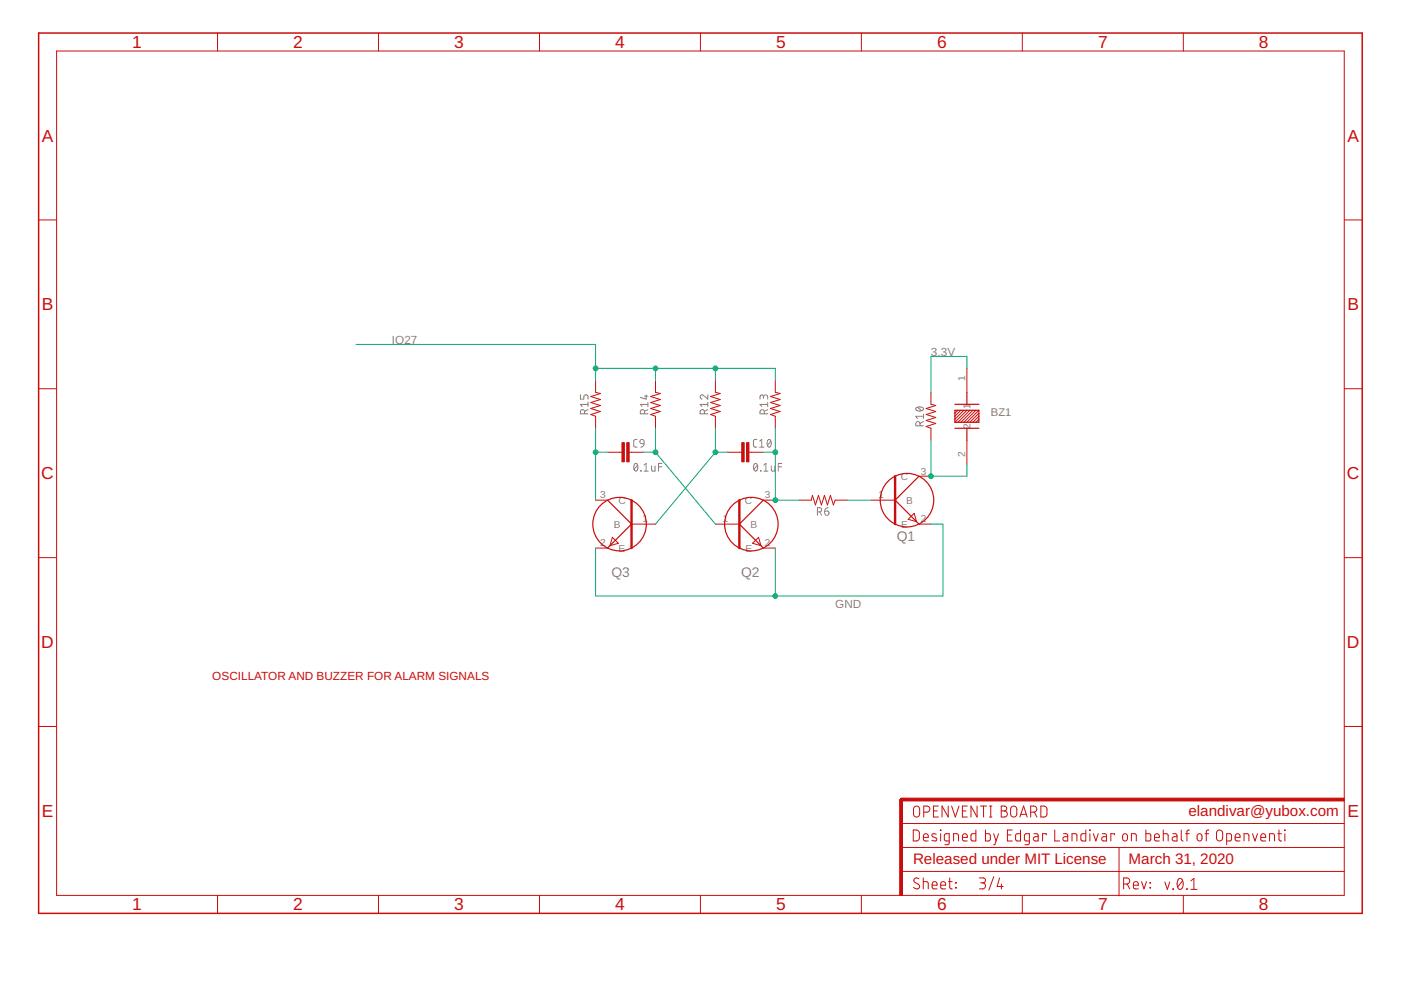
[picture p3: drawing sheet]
<svg xmlns="http://www.w3.org/2000/svg" width="297mm" height="210mm" viewBox="0 0 297 210" stroke-linecap="round" stroke-linejoin="round" font-family="sans-serif">
<g fill="none" stroke="#808080" stroke-width=".21">
<path d="M123.1 83.7v.9h.7v-.5a.45 .45 0 0 1 .4-.4 .45 .45 0 0 1 .5 .4v.5M124 87.7v-.4a.44 .44 0 0 0-.5-.5 .44 .44 0 0 0-.4 .5v.4h1.6M124.7 85.7h-1.6l.3 .5M124.7 86.8l-.7 .4M124.7 85.3v.9M134.6 98.4l.2-.1a.97 .97 0 0 1 0 1.6 1.03 1.03 0 0 1-.2-1.5zM135.1 93.2h-.5l-.2 .3v1.1l.2 .2h.5M135.2 98.6l-.7 .9M135.8 93.3l.3-.1 .3 .1 .2 .8-.8-.1-.1-.4zM135.8 99.8l.2 .1zM136.5 99.9h1M136.5 98.6l.5-.3v1.6"/>
<path d="M136.6 94.1l-.2 .4-.6 .3M136.7 87.7v-.4a.44 .44 0 0 0-.5-.5 .44 .44 0 0 0-.4 .5v.4h1.6M136.7 84h.7M137 83.7v.9l-1.2-.3M137.4 85.7h-1.6l.3 .5M137.4 86.8l-.7 .4M137.4 85.3v.9M138.2 98.8v.9l.2 .2h.5v-1.1M139.6 99h.7M140.3 98.3h-.7v1.6M149.4 87.7v-.4a.46 .46 0 0 0-.5-.5 .46 .46 0 0 0-.5 .5v.4h1.7M150.1 83.7v.9l-.9-.7a.44 .44 0 0 0-.7 .1 .44 .44 0 0 0 .3 .6"/>
<path d="M150.1 86.8l-.7 .4M150.1 85.7h-1.7l.4 .5M150.1 85.3v.9M160 98.4l.2-.1a.97 .97 0 0 1 0 1.6 1.03 1.03 0 0 1-.2-1.5zM160.5 93.2h-.5l-.3 .3 .2 1.2 .6 .1M160.6 98.6l-.7 .9M161.1 94.8h.9M161.1 93.5l.4-.3v1.6M161.2 99.8l.2 .1zM161.9 84.2a.46 .46 0 0 1 .4-.5 .46 .46 0 0 1 .5 .5v.4M161.9 84.4v-.3a.36 .36 0 0 0-.4-.4 .36 .36 0 0 0-.4 .4v.5M161.9 99.9h.9"/>
<path d="M161.9 98.6l.5-.3v1.6M162.1 87.7v-.4a.46 .46 0 0 0-.5-.5 .46 .46 0 0 0-.5 .5v.4h1.7M162.8 85.7h-1.7l.4 .5M162.8 86.8l-.7 .4M162.8 85.3v.9M162.8 93.3l.3-.1a.95 .95 0 0 1 0 1.6 1.06 1.06 0 0 1-.3-1.5zM163.4 93.5l-.7 .9M163.5 98.8l.1 .9 .2 .2h.5v-1.1M165 99h.7M165.7 98.3h-.7v1.6M194.3 86.5a1.02 1.02 0 0 1 1.5 .2 .97 .97 0 0 1-1.6 0zM194.5 86.4l.9 .7"/>
<path d="M195.1 90.3v-.5a.46 .46 0 0 0-.5-.4 .46 .46 0 0 0-.4 .4v.5h1.6M195.8 89.4l-.7 .3M195.8 88.3h-1.6l.3 .4M195.8 87.8v.9M173.3 108.5h.5a.44 .44 0 0 0 .4-.4 .44 .44 0 0 0-.4-.4h-.5v1.6M173.8 108.5l.4 .8M174.9 108.4h.5a.45 .45 0 0 1 .4 .5 .45 .45 0 0 1-.5 .4 .45 .45 0 0 1-.4-.5zM175.6 107.7l-.4 .1-.3 .6"/>
</g>
<g fill="none" stroke="#c90d0c" stroke-width=".25">
<path d="M202.5 85.7h5M202.5 90.8h5M202.5 87h5v2.5h-5zM205 83.2v2.5M205 90.8v2.5M128.8 106l5.1 5.1-5.1 5.1M161.8 106l-5 5.1 5 5.1M194.8 101l-5 5 5 5.1"/>
<circle cx="131.4" cy="111.1" r="5.7"/>
<circle cx="159.3" cy="111.1" r="5.7"/>
<circle cx="192.3" cy="106" r="5.7"/>
</g>
<g fill="none" stroke="#c90d0c" stroke-width=".21">
<path d="M12 10.8h273v179h-273zM46.1 7v3.8M80.2 7v3.8M114.4 7v3.8M148.5 7v3.8M182.6 7v3.8M216.7 7v3.8M250.9 7v3.8M8.2 46.6h3.8M285 46.6h3.8M205 78.1v5.1M8.2 82.4h3.8"/>
<path d="M126.3 80.6v2.6l1 .2-2 .7 2 .6-2 .6 2 .7-2 .6 2 .6-2 .7 1 .4v2.5M128.8 95.9h3.1M133.4 95.9h3M139 80.6v2.6l1 .2-2 .7 2 .6-2 .6 2 .7-2 .6 2 .6-2 .7 1 .4v2.5M151.7 80.6v2.6l1 .2-2 .7 2 .6-2 .6 2 .7-2 .6 2 .6-2 .7 1 .4v2.5M154.2 95.9h3.1M158.8 95.9h3M164.4 80.6v2.6l1 .2-2 .7 2 .6-2 .6 2 .7-2 .6 2 .6-2 .7 1 .4v2.5M197.4 83.2v2.5l1 .3-2 .6 2 .6-2 .7 2 .6-2 .7 2 .6-2 .6 1 .4v2.5M203.1 87l-.6 .6M203.7 87l-1.2 1.3M204.4 87l-1.9 1.9"/>
<path d="M205 87l-2.5 2.5M205 93.3v5.1M205.6 87l-2.5 2.5M206.3 87l-2.6 2.5M206.9 87l-2.5 2.5M207.5 87l-2.5 2.5M207.5 87.6l-1.9 1.9M207.5 88.3l-1.2 1.2M207.5 88.9l-.6 .6M285 82.4h3.8M8.2 118.2h3.8M126.3 106h2.5"/>
<path d="M126.3 116.2h2.5M129.8 113.9l1.3 1.3-1.8 .5zM133.9 111.1h5.1M151.7 111.1h5.1M160.8 113.9l.5 1.8-1.7-.5zM161.8 106h2.6M161.8 116.2h2.6M169.5 106h2.5l.3-1 .6 2.1 .6-2.1 .7 2.1 .6-2.1 .6 2.1 .7-2.1 .6 2.1 .4-1.1h2.5M184.7 106h5.1M193.8 108.8l.5 1.8-1.7-.5zM194.8 111.1h2.6M194.8 101h2.6"/>
<path d="M285 118.2h3.8M8.2 154h3.8M285 154h3.8M191.1 179.7h93.9M191.1 174.6h93.9M193.6 176h.9l.4 .4v1.5l-.4 .4h-.9zM193.8 171.2a.66 .66 0 0 1 .7-.3 .66 .66 0 0 1 .5 .7v1a.66 .66 0 0 1-.7 .6 .66 .66 0 0 1-.6-.6zM195.8 177.5h1a.55 .55 0 0 0-.3-.7 .55 .55 0 0 0-.7 .5l.1 .9 .9 .1M195.9 172.2h.6a.65 .65 0 0 0 .6-.7 .65 .65 0 0 0-.6-.6h-.6v2.3M197.9 171.9h.8M198.5 176.9l-.7-.1-.2 .4 .9 .6 .1 .4-.3 .1-.7-.1M199 170.9h-1.1v2.3h1.1"/>
<path d="M199.4 176l.1 .1zM199.4 176.8v1.5M201 170.9v2.3l-1.3-2.3v2.3M201.3 178.3h-.8l-.2-.2-.1-1 .3-.3h.8v1.9l-.3 .4h-.7M201.8 170.9l.7 2.3 .8-2.3M202.2 178.3v-1.5l.9 .1 .1 1.4M204 177.5h1.1a.55 .55 0 0 0-.4-.7 .55 .55 0 0 0-.7 .5l.2 .9 .9 .1M204 171.9h.8M205.1 170.9h-1.1v2.3h1.1M206.9 176v2.3h-.8l-.2-.2v-1.1l.2-.2h.8M207.2 170.9v2.3l-1.3-2.3v2.3M207.9 170.9h1.3"/>
<path d="M208.5 170.9v2.3M208.9 176v2.3h.8l.3-.4-.1-.9-.2-.2h-.8M209.8 170.9h.5M209.8 173.2h.5M210.1 170.9v2.3M210.7 176.8l.5 1.5M211.7 176.8l-.8 2.3h-.2M212.3 170.9h.6a.52 .52 0 0 1 .6 .5 .52 .52 0 0 1-.6 .5 .65 .65 0 0 1 .7 .7 .65 .65 0 0 1-.7 .6h-.6zM212.3 171.9h.6M213.6 177h.8M214.4 171.2a.66 .66 0 0 1 .7-.3 .66 .66 0 0 1 .5 .7v1a.66 .66 0 0 1-.7 .6 .66 .66 0 0 1-.6-.6zM214.6 176h-1v2.3h1"/>
<path d="M216.2 173.2l.8-2.3 .8 2.3M216.4 176v2.3h-.8l-.3-.2v-1.1l.3-.2h.8M216.4 172.7h1.2M218.2 178.3h-.8l-.2-.2v-1l.2-.3h.8v1.9l-.2 .4h-.7M218.5 172.2h.7a.65 .65 0 0 0 .6-.7 .65 .65 0 0 0-.6-.6h-.7v2.3M219.2 176.8h.7l.2 .2v1.3h-.6a.46 .46 0 0 1-.4-.4 .46 .46 0 0 1 .4-.5h.6M219.3 172.2l.5 1M220.7 170.9h.8l.5 .4v1.5l-.5 .4h-.8zM221.8 177v-.2h-.8v1.5M223.6 176v2.3h1.1M225.5 176.8h.6l.3 .2v1.3h-.6a.46 .46 0 0 1-.5-.4 .46 .46 0 0 1 .5-.5h.6M227.3 178.3v-1.5l.9 .1 .1 1.4"/>
<path d="M230.2 176v2.3h-.8l-.2-.2v-1.1l.2-.2h.8M231 176l.2 .1zM231.1 176.8v1.5M231.8 176.8l.5 1.5 .6-1.5M233.7 176.8h.7l.2 .2v1.3h-.6a.46 .46 0 0 1-.4-.4 .46 .46 0 0 1 .4-.5h.6M236.3 177v-.2h-.8v1.5M237.3 179.7v10.2M238.1 177l.3-.2 .5 .2 .2 .8a.52 .52 0 0 1-.6 .5 .52 .52 0 0 1-.5-.5zM239.9 178.3v-1.5l.9 .1 .1 1.4M243 176v2.3h.8l.2-.2v-1.1l-.2-.2h-.8M244.8 177.5h1a.55 .55 0 0 0-.3-.7 .55 .55 0 0 0-.7 .5l.1 .9 .9 .1M246.6 176.8l1 .1 .1 1.4"/>
<path d="M246.6 176v2.3M248.6 176.8h.7l.3 .3v1.2h-.6a.46 .46 0 0 1-.5-.4 .46 .46 0 0 1 .5-.5h.6M250.4 176v1.9l.2 .3 .2 .1M251.4 176.8h.8M252.2 176l-.5 .2v2.1M253.9 177l.5-.2a.92 .92 0 0 1 .2 1.4l-.4 .1-.4-.3zM255.5 176.8h.8M256.3 176l-.5 .2v2.1M258 176.3a.65 .65 0 0 1 .8-.3 .65 .65 0 0 1 .4 .6v1.1a.66 .66 0 0 1-.6 .6 .66 .66 0 0 1-.7-.6zM260.1 178.3h.8l.2-.2v-1.1l-.2-.2h-.8v2.3M261.9 177.5h1a.55 .55 0 0 0-.3-.7 .55 .55 0 0 0-.7 .5l.1 .9 .9 .1M263.8 178.3v-1.5l.9 .1 .1 1.4"/>
<path d="M265.6 176.8l.5 1.5 .5-1.5M267.3 177.5h1.1a.55 .55 0 0 0-.4-.7 .55 .55 0 0 0-.7 .5l.1 .9 1 .1M269.2 178.3v-1.5l.9 .1 .1 1.4M270.9 176.8h.8M271.2 176v2.1l.5 .2M272.4 176l.1 .1zM272.4 176.8v1.5M46.1 189.8v3.9M80.2 189.8v3.9M114.4 189.8v3.9M148.5 189.8v3.9M182.6 189.8v3.9"/>
<path d="M191.1 184.8h93.9M194.8 186.3a.58 .58 0 0 0-.8-.1 .58 .58 0 0 0 0 .9l.7 .4a.58 .58 0 0 1 .1 .9 .58 .58 0 0 1-.9-.1l-.2-.1M195.7 186.9l1 .1 .1 1.5M195.7 186.1v2.4M197.6 187.7h1.1a.54 .54 0 0 0-.4-.8 .54 .54 0 0 0-.7 .5l.2 1 .9 .1M199.5 187.7h1a.54 .54 0 0 0-.4-.8 .54 .54 0 0 0-.6 .5l.1 1 .9 .1M201.1 186.9h.8M201.4 186.1v2.1l.5 .3M202.6 187.1l.2 .1zM202.6 188.2l.2 .1zM207.6 186.1h.8a.52 .52 0 0 1 .5 .6 .52 .52 0 0 1-.5 .5h-.5M208.3 187.2a.65 .65 0 0 1 .6 .6 .65 .65 0 0 1-.6 .7h-.7"/>
<path d="M210.7 185.9l-1 2.8M211.9 186.1l-.5 1.9h1.3M212.3 187.4v1.1M216.7 189.8v3.9M238.2 187.4h.7a.65 .65 0 0 0 .6-.6 .65 .65 0 0 0-.6-.7h-.7v2.4M239 187.4l.5 1.1M240.3 187.7h1a.54 .54 0 0 0-.3-.8 .54 .54 0 0 0-.7 .5l.1 1 .9 .1M242 186.9l.5 1.6 .6-1.6M243.8 188.2l.1 .1zM243.8 187.1l.1 .1zM247 187l.5 1.6 .5-1.6M248.7 188.4l.1 .2z"/>
<path d="M249.8 186.4a.62 .62 0 0 1 .8 0 .62 .62 0 0 1 .2 .7 .99 .99 0 0 1-.7 1.5 1.7 1.7 0 0 1-.3-2.2zM250.7 186.8l-1 1.2M250.9 189.8v3.9M251.6 188.4l.1 .2zM252.5 188.6h1.3M252.5 186.8l.6-.6v2.4"/>
</g>
<path d="M133.9 106v10.2M156.8 106v10.2M189.8 101v10.1" fill="none" stroke="#c90d0c" stroke-width=".51"/>
<g fill="#c90d0c" stroke="#c90d0c" stroke-width=".21">
<path d="M131.9 93.9h.5v4h-.5z"/>
<path d="M132.9 93.9h.5v4h-.5z"/>
<path d="M157.3 93.9h.5v4h-.5z"/>
<path d="M158.3 93.9h.5v4h-.5z"/>
<path d="M190.8 169.5h.5v20.3h-.5z"/>
<path d="M191 169.2h94v.6h-94z"/>
</g>
<path d="M192.3 169.5h-1.2v1.3" fill="none" stroke="#c90d0c" stroke-width=".61"/>
<path d="M8.2 7h280.6v186.7h-280.6z" fill="none" stroke="#c90d0c" stroke-width=".32"/>
<g fill="none" stroke="#0dab76" stroke-width=".21">
<path d="M75.5 73h50.8v7.6M126.3 78.1h38.1v2.5M139 78.1v2.5M151.7 78.1v2.5M205 78.1v-2.5h-7.6v7.6M126.3 90.8v15.2M126.3 95.9h2.5M136.4 95.9h2.6M139 90.8v5.1M139 95.9l12.7 15.2M151.7 90.8v5.1M151.7 95.9h2.5"/>
<path d="M151.7 95.9l-12.7 15.2M161.8 95.9h2.6M164.4 90.8v15.2h5.1M197.4 93.3v7.7h7.6v-2.6M164.4 116.2v10.2M179.6 106h5.1M197.4 111.1h2.5v15.3h-73.6v-10.2"/>
</g>
<g fill="#0dab76" stroke="#0dab76" stroke-width=".21">
<circle cx="164.4" cy="126.4" r=".51"/>
<circle cx="197.4" cy="101" r=".51"/>
<circle cx="151.7" cy="78.1" r=".51"/>
<circle cx="139" cy="78.1" r=".51"/>
<circle cx="126.3" cy="78.1" r=".51"/>
<circle cx="126.3" cy="95.9" r=".51"/>
<circle cx="164.4" cy="106" r=".51"/>
<circle cx="164.4" cy="95.9" r=".51"/>
<circle cx="139" cy="95.9" r=".51"/>
<circle cx="151.7" cy="95.9" r=".51"/>
</g>
<g font-size="3.7" fill="#c90d0c">
<text x="28" y="10.2">1</text>
<text x="62.2" y="10.2">2</text>
<text x="96.3" y="10.2">3</text>
<text x="130.4" y="10.2">4</text>
<text x="164.5" y="10.2">5</text>
<text x="198.7" y="10.2">6</text>
<text x="232.8" y="10.2">7</text>
<text x="266.9" y="10.2">8</text>
<text x="8.9" y="30">A</text>
<text x="285.7" y="30">A</text>
<text x="8.9" y="65.8">B</text>
<text x="285.7" y="65.8">B</text>
<text x="8.8" y="101.6">C</text>
<text x="285.6" y="101.6">C</text>
<text x="8.8" y="137.4">D</text>
<text x="285.6" y="137.4">D</text>
<text x="8.9" y="173.2">E</text>
<text x="285.7" y="173.2">E</text>
<text x="28" y="193">1</text>
<text x="62.2" y="193">2</text>
<text x="96.3" y="193">3</text>
<text x="130.4" y="193">4</text>
<text x="164.5" y="193">5</text>
<text x="198.7" y="193">6</text>
<text x="232.8" y="193">7</text>
<text x="266.9" y="193">8</text>
</g>
<g font-size="3.2" fill="#c90d0c">
<text x="252" y="173.1">elandivar@yubox.com</text>
<text x="193.6" y="183.2">Released under MIT License</text>
<text x="239.3" y="183.2">March 31, 2020</text>
</g>
<g font-size="2.9" fill="#808080">
<text x="190.1" y="114.7">Q1</text>
<text x="129.6" y="122.3">Q3</text>
<text x="157.1" y="122.3">Q2</text>
</g>
<g font-size="2.5" fill="#808080">
<text x="83.1" y="73">IO27</text>
<text x="197.4" y="75.6">3.3V</text>
<text x="177.1" y="128.9">GND</text>
</g>
<text font-size="2.5" fill="#c90d0c" x="45" y="144.1">OSCILLATOR AND BUZZER FOR ALARM SIGNALS</text>
<text font-size="2.4" fill="#808080" x="210.1" y="88.3">BZ1</text>
<g font-size="2.1" fill="#808080">
<text x="204.7" y="80.9" transform="rotate(-90 204.7 80.9)">1</text>
<text x="205.8" y="86.7" transform="rotate(-90 205.8 86.7)">1</text>
<text x="205.8" y="91" transform="rotate(-90 205.8 91)">2</text>
<text x="191" y="101.7">C</text>
<text x="195.2" y="100.6">3</text>
<text x="204.7" y="96.9" transform="rotate(-90 204.7 96.9)">2</text>
<text x="127.3" y="105.7">3</text>
<text x="131.2" y="106.8">C</text>
<text x="158" y="106.8">C</text>
<text x="162.2" y="105.7">3</text>
<text x="186.2" y="105.7">1</text>
<text x="192.1" y="106.8">B</text>
<text x="130.1" y="111.9">B</text>
<text x="136.2" y="110.8">1</text>
<text x="153.2" y="110.8">1</text>
<text x="159.1" y="111.9">B</text>
<text x="191.1" y="111.9">E</text>
<text x="195.2" y="110.8">2</text>
<text x="127.3" y="115.8">2</text>
<text x="131.2" y="117">E</text>
<text x="158.1" y="117">E</text>
<text x="162.2" y="115.8">2</text>
</g>
</svg>
